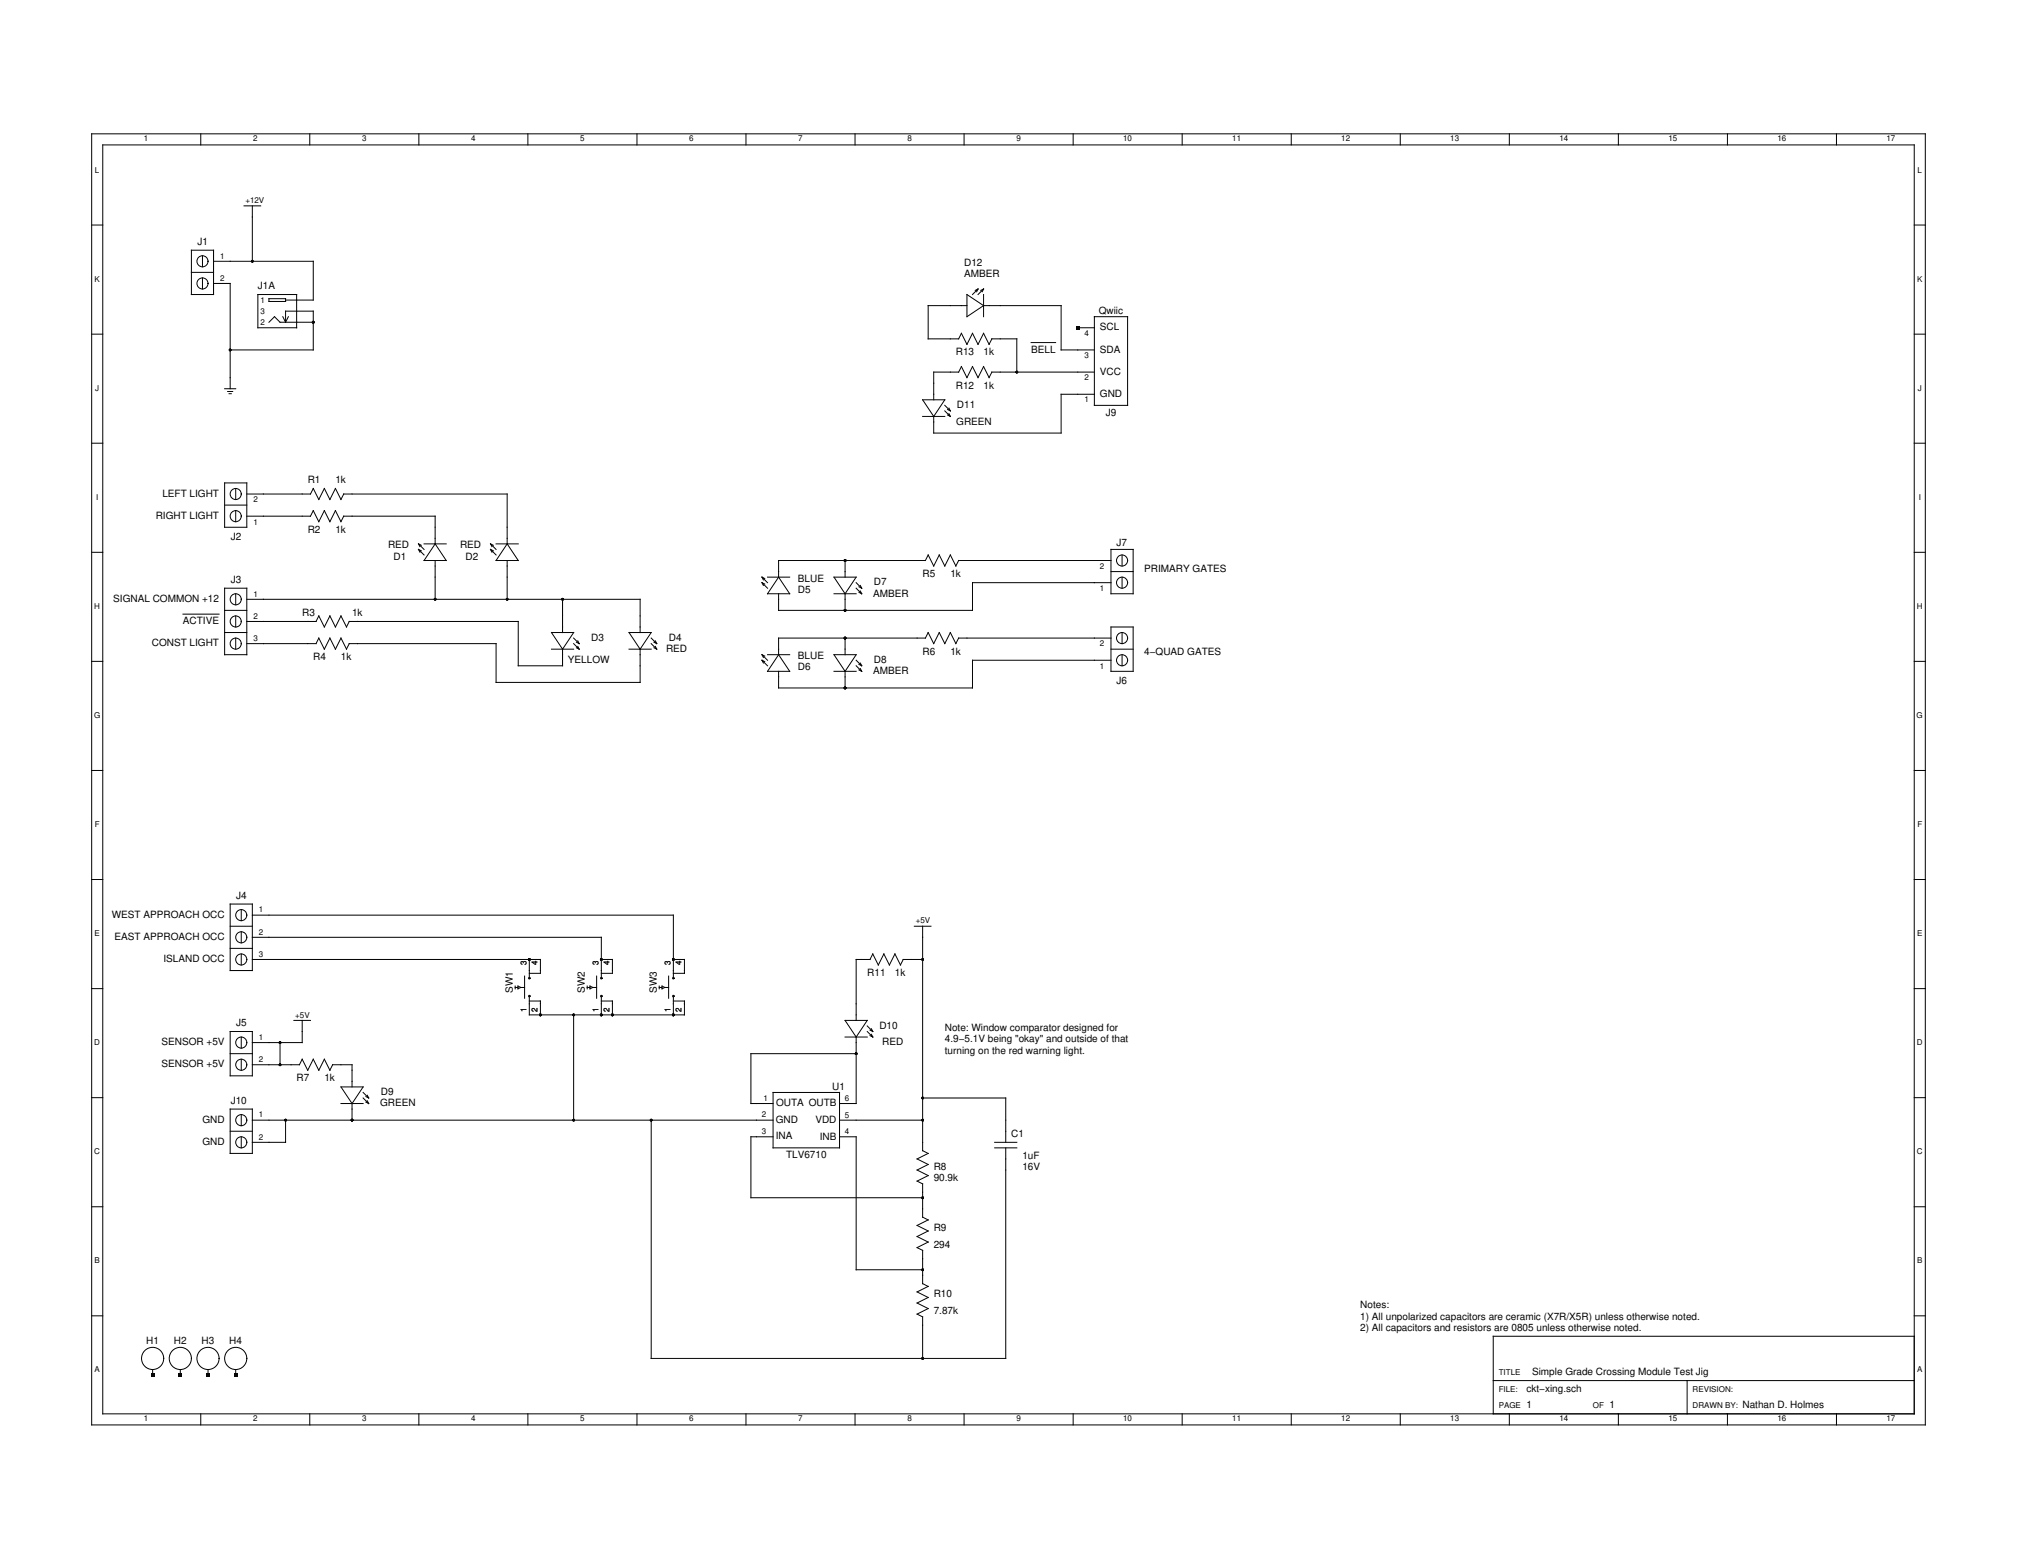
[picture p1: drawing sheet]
<svg xmlns="http://www.w3.org/2000/svg" width="279mm" height="216mm" viewBox="0 0 279 216" stroke-linecap="round" stroke-linejoin="round" font-family="sans-serif">
<g fill="none" stroke="#000" stroke-width=".14">
<path d="M12.7 18.5h254v178.8h-254zM27.8 18.5v1.6M42.9 18.5v1.6M58 18.5v1.6M73.1 18.5v1.6M88.2 18.5v1.6M103.3 18.5v1.6M118.4 18.5v1.6M133.5 18.5v1.6M148.7 18.5v1.6M163.8 18.5v1.6M178.9 18.5v1.6"/>
<path d="M194 18.5v1.6M209.1 18.5v1.6M224.2 18.5v1.6M239.3 18.5v1.6M254.4 18.5v1.6M12.7 31.2h1.5M14.2 20.1h251v175.7h-251zM26.5 34.6h3.1v6.2h-3.1zM26.5 37.7h3.1M28 35.4v1.6M28 38.5v1.5M29.6 36.2h13.8v5.4h-3.8"/>
<path d="M29.6 39.3h2.3v14.5M33.8 28.5h2.3M35 28.5v7.7M265.2 31.2h1.5M12.7 46.3h1.5M31.1 53.8h1.6M31.5 54.2h.7M31.7 54.5h.3M35.7 40.8h5.4v4.6h-5.4zM37.3 41.4h2.3v.3h-2.3zM37.3 44.6l.7-.7 .8 .7h4.6M39.2 43.9l.4 .7"/>
<path d="M39.6 44.6v-1.5h3.8v5.4h-11.5M39.9 43.9l-.3 .7M127.8 55.4h3.1l-1.6 2.3zM127.8 57.7h3.1M130.9 56.1l.7 .8M130.9 56.9l.7 .8M131.3 57.5l.3 .2M131.3 56.7l.3 .2M131.5 57.3l.1 .4M131.5 56.5l.1 .4M133.9 40.8l2.3 1.5-2.3 1.6zM133.9 42.3h-5.3v4.6h4.2l.4-.7 .7 1.5 .8-1.5 .8 1.5 .7-1.5 .8 1.5 .4-.8"/>
<path d="M135.5 40l-.8 .8M135.5 40l-.2 .4M135.5 40l-.4 .2M136.2 42.3h10.8v6.2h4.6M136.2 40.8v3.1M136.2 40l-.7 .8M136.2 40l-.1 .4M136.2 40l-.3 .2M137.4 51.5h14.2M137.4 46.9h3.5v4.6M137.4 51.5l-.4 .8-.8-1.5-.7 1.5-.8-1.5-.8 1.5-.7-1.5-.4 .7h-3.5v3.9M142.8 47.4h3.4"/>
<path d="M149.3 45.4h2.3M151.6 54.6h-4.6v5.4h-17.7v-2.3M151.6 43.9h4.6v12.2h-4.6zM265.2 46.3h1.5M12.7 76.5h1.5M12.7 61.4h1.5M31.1 66.9h3.1v6.1h-3.1zM31.1 69.9h3.1M32.7 67.6v1.6M32.7 70.7v1.6M34.2 71.5h8.8l.4-.8 .8 1.6 .7-1.6 .8 1.6 .8-1.6 .7 1.6 .4-.8h12.7v3.8M34.2 68.4h8.8l.4-.8 .8 1.6 .7-1.6 .8 1.6 .8-1.6 .7 1.6 .4-.8h22.7v6.9"/>
<path d="M58 76.1l.7 .8M58 75.3l.7 .8M58 75.3l.4 .2M58 75.3l.2 .4M58 76.1l.4 .2M58 76.1l.2 .4M58.7 75.3h3.1M60.3 75.3l1.5 2.3h-3.1zM60.3 77.6v5.4M68 76.1l.7 .8M68 75.3l.7 .8M68 75.3l.3 .2"/>
<path d="M68 75.3l.1 .4M68 76.1l.3 .2M68 76.1l.1 .4M68.7 75.3h3.1M70.3 75.3l1.5 2.3h-3.1zM70.3 77.6v5.4M105.6 79.9l.7 .8M105.6 79.9l.3 .2M105.6 79.9l.1 .4M106.3 79.9h3.1M107.9 79.9l1.5 2.3h-3.1zM115.5 79.9h3.1l-1.5 2.3z"/>
<path d="M117.1 77.6v2.3M132.8 77.6h21.1M132.8 77.6l-.4 .8-.8-1.5-.7 1.5-.8-1.5-.8 1.5-.7-1.5-.4 .7h-20.3v2.3M153.9 76.1h3.1v6.1h-3.1zM153.9 79.2h3.1M155.4 76.9v1.5M155.4 79.9v1.6M265.2 76.5h1.5M265.2 61.4h1.5M12.7 91.6h1.5M25.3 85h5M31.1 81.5h3.1v9.2h-3.1z"/>
<path d="M31.1 84.5h3.1M31.1 87.6h3.1M32.7 82.2v1.6M32.7 85.3v1.5M32.7 88.4v1.5M34.2 83h54.5v4.6M34.2 86.1h9.6l.4-.8 .7 1.5 .8-1.5 .8 1.5 .7-1.5 .8 1.5 .4-.7h23.4v6.1h6.1v-2.3M34.2 89.1h9.6l.4-.7 .7 1.5 .8-1.5 .8 1.5 .7-1.5 .8 1.5 .4-.8h20.3v5.4h20v-4.6M76.4 87.6h3.1l-1.6 2.3zM76.4 89.9h3.1M77.9 83v4.6M79.5 88.4l.7 .7"/>
<path d="M79.5 89.1l.7 .8M79.8 89.7l.4 .2M79.8 88.9l.4 .2M80 89.5l.2 .4M80 88.7l.2 .4M87.1 87.6h3.1l-1.5 2.3zM87.1 89.9h3.1M90.2 88.4l.8 .7M90.2 89.1l.8 .8M90.6 89.7l.4 .2M90.6 88.9l.4 .2M90.8 89.5l.2 .4"/>
<path d="M90.8 88.7l.2 .4M105.6 80.7l.7 .8M105.6 80.7l.3 .2M105.6 80.7l.1 .4M105.6 91.4l.7 .8M105.6 90.7l.7 .7M105.6 90.7l.3 .2M105.6 90.7l.1 .4M105.6 91.4l.3 .2M105.6 91.4l.1 .4M106.3 90.7h3.1M107.9 90.7l1.5 2.3h-3.1z"/>
<path d="M115.5 90.7h3.1l-1.5 2.3zM115.5 82.2h3.1M115.5 93h3.1M117.1 82.2v2.3M117.1 88.4v2.3M117.1 93v2.3M118.6 80.7l.8 .8M118.6 81.5l.8 .7M118.6 91.4l.8 .8M118.6 92.2l.8 .8M119 82l.4 .2M119 81.3l.4 .2"/>
<path d="M119 92.8l.4 .2M119 92l.4 .2M119.2 81.8l.2 .4M119.2 81.1l.2 .4M119.2 92.6l.2 .4M119.2 91.8l.2 .4M132.8 88.4h21.1M132.8 88.4l-.4 .7-.8-1.5-.7 1.5-.8-1.5-.8 1.5-.7-1.5-.4 .8h-20.3v2.3M153.9 80.7h-19.2v3.8h-26.8v-2.3M153.9 86.8h3.1v6.2h-3.1zM153.9 89.9h3.1M153.9 91.4h-19.2v3.9h-26.8v-2.3"/>
<path d="M155.4 87.6v1.5M155.4 90.7v1.5M265.2 91.6h1.5M12.7 106.7h1.5M265.2 106.7h1.5M12.7 136.9h1.5M12.7 121.8h1.5M31.9 125.2h3.1v9.2h-3.1zM31.9 128.3h3.1M31.9 131.3h3.1M33.4 126v1.5M33.4 129v1.6"/>
<path d="M33.4 132.1v1.5M35 126.7h58.3v8.7M35 129.8h48.3v5.6M35 132.9h39.9v1.9h-1.6M71.4 136.6v.3M71.4 136.7h.3M71.7 136.6l.4 .1-.4 .2zM72.1 136.7h.6M72.7 135.2v3M73.3 132.9v2.5M73.3 138.1v2.4h21.5v-1.9h-1.5M73.3 138.6h1.6v1.9"/>
<path d="M81.3 136.7h.4M81.3 136.6v.3M81.7 136.6l.4 .1-.4 .2zM82.1 136.7h.5M82.6 135.2v3M83.3 132.9h1.5v1.9h-1.5M83.3 138.6h1.5v1.9M83.3 138.1v2.4M91.3 136.7h.4M91.3 136.6v.3M91.7 136.6l.4 .1-.4 .2zM92.1 136.7h.5"/>
<path d="M92.6 135.2v3M93.3 132.9h1.5v1.9h-1.5M93.3 138.1v2.4M126.7 128.3h2.3M127.8 132.9h-2.7l-.4 .7-.7-1.5-.8 1.5-.8-1.5-.7 1.5-.8-1.5-.4 .8h-1.9v8.4M127.8 128.3v31.1M265.2 136.9h1.5M265.2 121.8h1.5M12.7 152h1.5M31.9 142.8h3.1v6.2h-3.1zM31.9 153.6h3.1v6.1h-3.1zM31.9 156.7h3.1"/>
<path d="M31.9 145.9h3.1M33.4 143.6v1.6M33.4 146.7v1.5M33.4 154.4v1.5M33.4 157.4v1.6M35 155.1h72.1M35 147.5h6.5l.4-.8 .7 1.5 .8-1.5 .8 1.5 .7-1.5 .8 1.5M38.8 144.4v3.1M39.6 155.1v3.1h-4.6M40.7 141.3h2.3M41.9 141.3v3.1h-6.9M46.1 147.5h2.7v3"/>
<path d="M46.1 147.5l-.4 .7M47.2 152.8h3.1M47.2 150.5h3.1l-1.5 2.3zM48.8 152.8v2.3M50.3 151.3l.8 .8M50.3 152.1l.8 .7M50.7 152.6l.4 .2M50.7 151.9l.4 .2M50.9 152.4l.2 .4M50.9 151.7l.2 .4M79.5 140.5v14.6M90.2 155.1v33h49.1v-29.1"/>
<path d="M107.1 151.3h9.2v7.7h-9.2zM107.1 157.4h-3.1v8.5h23.8M116.3 155.1h11.5M116.3 157.4h2.3v18.4h9.2M117.1 141.3h3l-1.5 2.3zM117.1 143.6h3M118.6 145.9h-14.6v6.9h3.1M118.6 143.6v9.2h-2.3M120.1 142.1l.8 .7M120.1 142.8l.8 .8M120.5 143.4l.4 .2M120.5 142.7l.4 .1"/>
<path d="M120.7 143.2l.2 .4M120.7 142.5l.2 .3M127.8 159.3l.8 .4M127.8 152.1h11.5v6.1M128.6 159.7l-1.6 .8 1.6 .8-1.6 .7 1.6 .8-1.6 .8 .8 .4v4.6M137.8 158.2h3.1M137.8 159h3.1M265.2 152h1.5M12.7 167.1h1.5M127.8 177.8l.8 .3-1.6 .8 1.6 .8-1.6 .8 1.6 .7-1.6 .8 .8 .4v5.7M127.8 168.6l.8 .3M128.6 168.9l-1.6 .8 1.6 .8-1.6 .7 1.6 .8-1.6 .8 .8 .4v4.6"/>
<path d="M265.2 167.1h1.5M12.7 182.2h1.5M21.1 189.7v.7M25 189.7v.7M27.8 195.8v1.5M28.8 189.7v.7M32.7 189.7v.7M42.9 195.8v1.5M58 195.8v1.5M73.1 195.8v1.5M88.2 195.8v1.5M103.3 195.8v1.5"/>
<path d="M118.4 195.8v1.5M133.5 195.8v1.5M148.7 195.8v1.5M163.8 195.8v1.5M178.9 195.8v1.5M194 195.8v1.5M206.8 191.2h58.4M209.1 195.8v1.5M224.2 195.8v1.5M233.7 191.2v4.6M239.3 195.8v1.5M254.4 195.8v1.5"/>
<path d="M265.2 185.1h-58.4v10.7M265.2 182.2h1.5"/>
<circle cx="28" cy="39.3" r=".77"/>
<circle cx="28" cy="36.2" r=".77"/>
<circle cx="32.7" cy="71.5" r=".77"/>
<circle cx="32.7" cy="68.4" r=".77"/>
<circle cx="155.4" cy="77.6" r=".77"/>
<circle cx="32.7" cy="86.1" r=".77"/>
<circle cx="32.7" cy="89.1" r=".77"/>
<circle cx="32.7" cy="83" r=".77"/>
<circle cx="155.4" cy="80.7" r=".77"/>
<circle cx="155.4" cy="91.4" r=".77"/>
<circle cx="155.4" cy="88.4" r=".77"/>
<circle cx="33.4" cy="132.9" r=".77"/>
<circle cx="33.4" cy="126.7" r=".77"/>
<circle cx="33.4" cy="129.8" r=".77"/>
<circle cx="73.3" cy="135.5" r=".11"/>
<circle cx="73.3" cy="137.9" r=".11"/>
<circle cx="83.3" cy="135.5" r=".11"/>
<circle cx="83.3" cy="137.9" r=".11"/>
<circle cx="93.3" cy="135.5" r=".11"/>
<circle cx="93.3" cy="137.9" r=".11"/>
<circle cx="33.4" cy="158.2" r=".77"/>
<circle cx="33.4" cy="155.1" r=".77"/>
<circle cx="33.4" cy="144.4" r=".77"/>
<circle cx="33.4" cy="147.5" r=".77"/>
<circle cx="21.1" cy="188.1" r="1.53"/>
<circle cx="25" cy="188.1" r="1.53"/>
<circle cx="28.8" cy="188.1" r="1.53"/>
<circle cx="32.7" cy="188.1" r="1.53"/>
</g>
<g fill="#000">
<path d="M149.1 45.2h.4v.4h-.4zM20.9 190.2h.5v.5h-.5zM24.7 190.2h.5v.5h-.5zM28.6 190.2h.4v.5h-.4zM32.4 190.2h.5v.5h-.5z"/>
<circle cx="35" cy="36.2" r=".19"/>
<circle cx="31.9" cy="48.5" r=".19"/>
<circle cx="43.4" cy="44.6" r=".19"/>
<circle cx="140.9" cy="51.5" r=".19"/>
<circle cx="117.1" cy="77.6" r=".19"/>
<circle cx="60.3" cy="83" r=".19"/>
<circle cx="70.3" cy="83" r=".19"/>
<circle cx="77.9" cy="83" r=".19"/>
<circle cx="117.1" cy="88.4" r=".19"/>
<circle cx="117.1" cy="84.5" r=".19"/>
<circle cx="117.1" cy="95.3" r=".19"/>
<circle cx="73.3" cy="132.9" r=".19"/>
<circle cx="83.3" cy="132.9" r=".19"/>
<circle cx="93.3" cy="132.9" r=".19"/>
<circle cx="127.8" cy="132.9" r=".19"/>
<circle cx="38.8" cy="147.5" r=".19"/>
<circle cx="38.8" cy="144.4" r=".19"/>
<circle cx="39.6" cy="155.1" r=".19"/>
<circle cx="48.8" cy="155.1" r=".19"/>
<circle cx="74.9" cy="140.5" r=".19"/>
<circle cx="79.5" cy="140.5" r=".19"/>
<circle cx="79.5" cy="155.1" r=".19"/>
<circle cx="83.3" cy="140.5" r=".19"/>
<circle cx="84.8" cy="140.5" r=".19"/>
<circle cx="90.2" cy="155.1" r=".19"/>
<circle cx="93.3" cy="140.5" r=".19"/>
<circle cx="118.6" cy="145.9" r=".19"/>
<circle cx="127.8" cy="152.1" r=".19"/>
<circle cx="127.8" cy="155.1" r=".19"/>
<circle cx="127.8" cy="165.9" r=".19"/>
<circle cx="127.8" cy="175.8" r=".19"/>
<circle cx="127.8" cy="188.1" r=".19"/>
</g>
<g font-size="1.4">
<text x="27.4" y="33.9">J1</text>
<text x="35.7" y="40">J1A</text>
<text x="133.6" y="38.4">AMBER</text>
<text x="133.6" y="36.8">D12</text>
<text x="152.2" y="43.5">Qwiic</text>
<text x="152.4" y="45.8">SCL</text>
<text x="132.4" y="53.8">R12</text>
<text x="132.4" y="49.2">R13</text>
<text x="136.2" y="53.8">1k</text>
<text x="136.2" y="49.2">1k</text>
<text x="142.8" y="48.8">BELL</text>
<text x="152.4" y="51.9">VCC</text>
<text x="152.4" y="48.8">SDA</text>
<text x="132.5" y="58.8">GREEN</text>
<text x="132.6" y="56.5">D11</text>
<text x="152.4" y="55">GND</text>
<text x="153.2" y="57.5">J9</text>
<text x="21.6" y="71.9">RIGHT LIGHT</text>
<text x="22.5" y="68.8">LEFT LIGHT</text>
<text x="42.6" y="66.9">R1</text>
<text x="46.5" y="66.9">1k</text>
<text x="32" y="74.8">J2</text>
<text x="42.6" y="73.8">R2</text>
<text x="46.5" y="73.8">1k</text>
<text x="53.8" y="76">RED</text>
<text x="54.5" y="77.5">D1</text>
<text x="63.7" y="76">RED</text>
<text x="64.5" y="77.5">D2</text>
<text x="154.7" y="75.6">J7</text>
<text x="15.7" y="83.4">SIGNAL COMMON +12</text>
<text x="32" y="80.7">J3</text>
<text x="110.5" y="80.6">BLUE</text>
<text x="110.5" y="82.1">D5</text>
<text x="121" y="82.6">AMBER</text>
<text x="121" y="81.1">D7</text>
<text x="127.8" y="79.9">R5</text>
<text x="131.6" y="79.9">1k</text>
<text x="158.5" y="79.2">PRIMARY GATES</text>
<text x="21" y="89.5">CONST LIGHT</text>
<text x="25.3" y="86.4">ACTIVE</text>
<text x="41.9" y="85.3">R3</text>
<text x="48.8" y="85.3">1k</text>
<text x="81.9" y="88.7">D3</text>
<text x="92.7" y="88.7">D4</text>
<text x="43.4" y="91.4">R4</text>
<text x="47.2" y="91.4">1k</text>
<text x="78.7" y="91.8">YELLOW</text>
<text x="92.3" y="90.3">RED</text>
<text x="110.5" y="91.3">BLUE</text>
<text x="110.5" y="92.8">D6</text>
<text x="121" y="93.4">AMBER</text>
<text x="121" y="91.8">D8</text>
<text x="127.8" y="90.7">R6</text>
<text x="131.6" y="90.7">1k</text>
<text x="154.7" y="94.8">J6</text>
<text x="158.5" y="90.7">4−QUAD GATES</text>
<text x="32.7" y="124.4">J4</text>
<text x="15.5" y="127.1">WEST APPROACH OCC</text>
<text x="15.9" y="130.2">EAST APPROACH OCC</text>
<text x="22.6" y="133.2">ISLAND OCC</text>
<text x="71" y="137.5" transform="rotate(-90 71 137.5)">SW1</text>
<text x="81" y="137.5" transform="rotate(-90 81 137.5)">SW2</text>
<text x="91" y="137.5" transform="rotate(-90 91 137.5)">SW3</text>
<text x="120.1" y="135.2">R11</text>
<text x="124" y="135.2">1k</text>
<text x="32.7" y="142.1">J5</text>
<text x="121.8" y="142.5">D10</text>
<text x="130.9" y="142.8">Note: Window comparator designed for</text>
<text x="22.4" y="144.8">SENSOR +5V</text>
<text x="22.4" y="147.8">SENSOR +5V</text>
<text x="41.1" y="149.8">R7</text>
<text x="44.9" y="149.8">1k</text>
<text x="122.2" y="144.8">RED</text>
<text x="130.9" y="144.3">4.9−5.1V being &quot;okay&quot; and outside of that</text>
<text x="130.9" y="145.9">turning on the red warning light.</text>
<text x="28" y="155.5">GND</text>
<text x="32" y="152.8">J10</text>
<text x="52.7" y="153.2">GREEN</text>
<text x="52.8" y="151.7">D9</text>
<text x="107.5" y="155.5">GND</text>
<text x="107.5" y="153.2">OUTA OUTB</text>
<text x="112.9" y="155.5">VDD</text>
<text x="115.3" y="150.9">U1</text>
<text x="28" y="158.6">GND</text>
<text x="107.5" y="157.8">INA</text>
<text x="108.9" y="160.4">TLV6710</text>
<text x="113.6" y="157.8">INB</text>
<text x="140.1" y="157.4">C1</text>
<text x="141.6" y="160.5">1uF</text>
<text x="129.3" y="162">R8</text>
<text x="129.3" y="163.6">90.9k</text>
<text x="141.6" y="162">16V</text>
<text x="129.3" y="170.5">R9</text>
<text x="129.3" y="172.8">294</text>
<text x="129.3" y="179.7">R10</text>
<text x="129.3" y="182">7.87k</text>
<text x="188.4" y="181.2">Notes:</text>
<text x="188.4" y="182.7">1) All unpolarized capacitors are ceramic (X7R/X5R) unless otherwise noted.</text>
<text x="188.4" y="184.3">2) All capacitors and resistors are 0805 unless otherwise noted.</text>
<text x="20.3" y="186.2">H1</text>
<text x="24.1" y="186.2">H2</text>
<text x="27.9" y="186.2">H3</text>
<text x="31.8" y="186.2">H4</text>
<text x="212.2" y="190.4">Simple Grade Crossing Module Test Jig</text>
<text x="211.4" y="192.7">ckt−xing.sch</text>
<text x="211.4" y="195">1</text>
<text x="223" y="195">1</text>
<text x="241.4" y="195">Nathan D. Holmes</text>
</g>
<g font-size="1.1">
<text x="13.2" y="23.9">L</text>
<text x="19.9" y="19.6">1</text>
<text x="35.1" y="19.6">2</text>
<text x="50.2" y="19.6">3</text>
<text x="65.3" y="19.6">4</text>
<text x="80.4" y="19.6">5</text>
<text x="95.5" y="19.6">6</text>
<text x="110.6" y="19.6">7</text>
<text x="125.7" y="19.6">8</text>
<text x="140.8" y="19.6">9</text>
<text x="155.6" y="19.6">10</text>
<text x="170.7" y="19.6">11</text>
<text x="185.8" y="19.6">12</text>
<text x="200.9" y="19.6">13</text>
<text x="216" y="19.6">14</text>
<text x="231.1" y="19.6">15</text>
<text x="246.2" y="19.6">16</text>
<text x="261.3" y="19.6">17</text>
<text x="265.6" y="23.9">L</text>
<text x="34" y="28.1">+12V</text>
<text x="30.5" y="35.8">1</text>
<text x="13.1" y="39">K</text>
<text x="30.5" y="38.9">2</text>
<text x="36.1" y="41.9">1</text>
<text x="265.6" y="39">K</text>
<text x="36.1" y="45">2</text>
<text x="36.1" y="43.5">3</text>
<text x="150.2" y="46.5">4</text>
<text x="150.2" y="52.7">2</text>
<text x="150.2" y="49.6">3</text>
<text x="13.2" y="54.1">J</text>
<text x="150.2" y="55.7">1</text>
<text x="265.7" y="54.1">J</text>
<text x="13.3" y="69.2">I</text>
<text x="35.1" y="69.6">2</text>
<text x="265.8" y="69.2">I</text>
<text x="35.1" y="72.6">1</text>
<text x="35.1" y="82.6">1</text>
<text x="152.4" y="81.9">1</text>
<text x="152.4" y="78.8">2</text>
<text x="13.1" y="84.3">H</text>
<text x="35.1" y="85.7">2</text>
<text x="35.1" y="88.7">3</text>
<text x="152.4" y="89.5">2</text>
<text x="265.5" y="84.3">H</text>
<text x="152.4" y="92.6">1</text>
<text x="13" y="99.4">G</text>
<text x="265.5" y="99.4">G</text>
<text x="13.1" y="114.5">F</text>
<text x="265.6" y="114.5">F</text>
<text x="13.1" y="129.6">E</text>
<text x="35.9" y="126.4">1</text>
<text x="35.9" y="129.4">2</text>
<text x="126.8" y="127.9">+5V</text>
<text x="265.6" y="129.6">E</text>
<text x="35.9" y="132.5">3</text>
<text x="72.9" y="133.6" transform="rotate(-90 72.9 133.6)">3</text>
<text x="74.5" y="133.6" transform="rotate(-90 74.5 133.6)">4</text>
<text x="82.9" y="133.6" transform="rotate(-90 82.9 133.6)">3</text>
<text x="84.4" y="133.6" transform="rotate(-90 84.4 133.6)">4</text>
<text x="92.9" y="133.6" transform="rotate(-90 92.9 133.6)">3</text>
<text x="94.4" y="133.6" transform="rotate(-90 94.4 133.6)">4</text>
<text x="40.9" y="140.9">+5V</text>
<text x="72.9" y="140.2" transform="rotate(-90 72.9 140.2)">1</text>
<text x="74.5" y="140.2" transform="rotate(-90 74.5 140.2)">2</text>
<text x="82.9" y="140.2" transform="rotate(-90 82.9 140.2)">1</text>
<text x="84.4" y="140.2" transform="rotate(-90 84.4 140.2)">2</text>
<text x="92.9" y="140.2" transform="rotate(-90 92.9 140.2)">1</text>
<text x="94.4" y="140.2" transform="rotate(-90 94.4 140.2)">2</text>
<text x="13.1" y="144.7">D</text>
<text x="35.9" y="144">1</text>
<text x="35.9" y="147.1">2</text>
<text x="265.5" y="144.7">D</text>
<text x="35.9" y="154.7">1</text>
<text x="105.6" y="154.7">2</text>
<text x="105.7" y="152.5">1</text>
<text x="117" y="154.8">5</text>
<text x="117" y="152.5">6</text>
<text x="13.1" y="159.9">C</text>
<text x="35.9" y="157.8">2</text>
<text x="105.6" y="157">3</text>
<text x="117" y="157.1">4</text>
<text x="265.5" y="159.9">C</text>
<text x="13.1" y="175">B</text>
<text x="265.6" y="175">B</text>
<text x="13.1" y="190.1">A</text>
<text x="207.6" y="190.4">TITLE</text>
<text x="265.6" y="190.1">A</text>
<text x="19.9" y="196.8">1</text>
<text x="35.1" y="196.8">2</text>
<text x="50.2" y="196.8">3</text>
<text x="65.3" y="196.8">4</text>
<text x="80.4" y="196.8">5</text>
<text x="95.5" y="196.8">6</text>
<text x="110.6" y="196.8">7</text>
<text x="125.7" y="196.8">8</text>
<text x="140.8" y="196.8">9</text>
<text x="155.6" y="196.8">10</text>
<text x="170.7" y="196.8">11</text>
<text x="185.8" y="196.8">12</text>
<text x="200.9" y="196.8">13</text>
<text x="207.6" y="192.7">FILE:</text>
<text x="207.6" y="195">PAGE</text>
<text x="216" y="196.8">14</text>
<text x="220.7" y="195">OF</text>
<text x="231.1" y="196.8">15</text>
<text x="234.5" y="192.7">REVISION:</text>
<text x="234.5" y="195">DRAWN BY:</text>
<text x="246.2" y="196.8">16</text>
<text x="261.3" y="196.8">17</text>
</g>
</svg>
